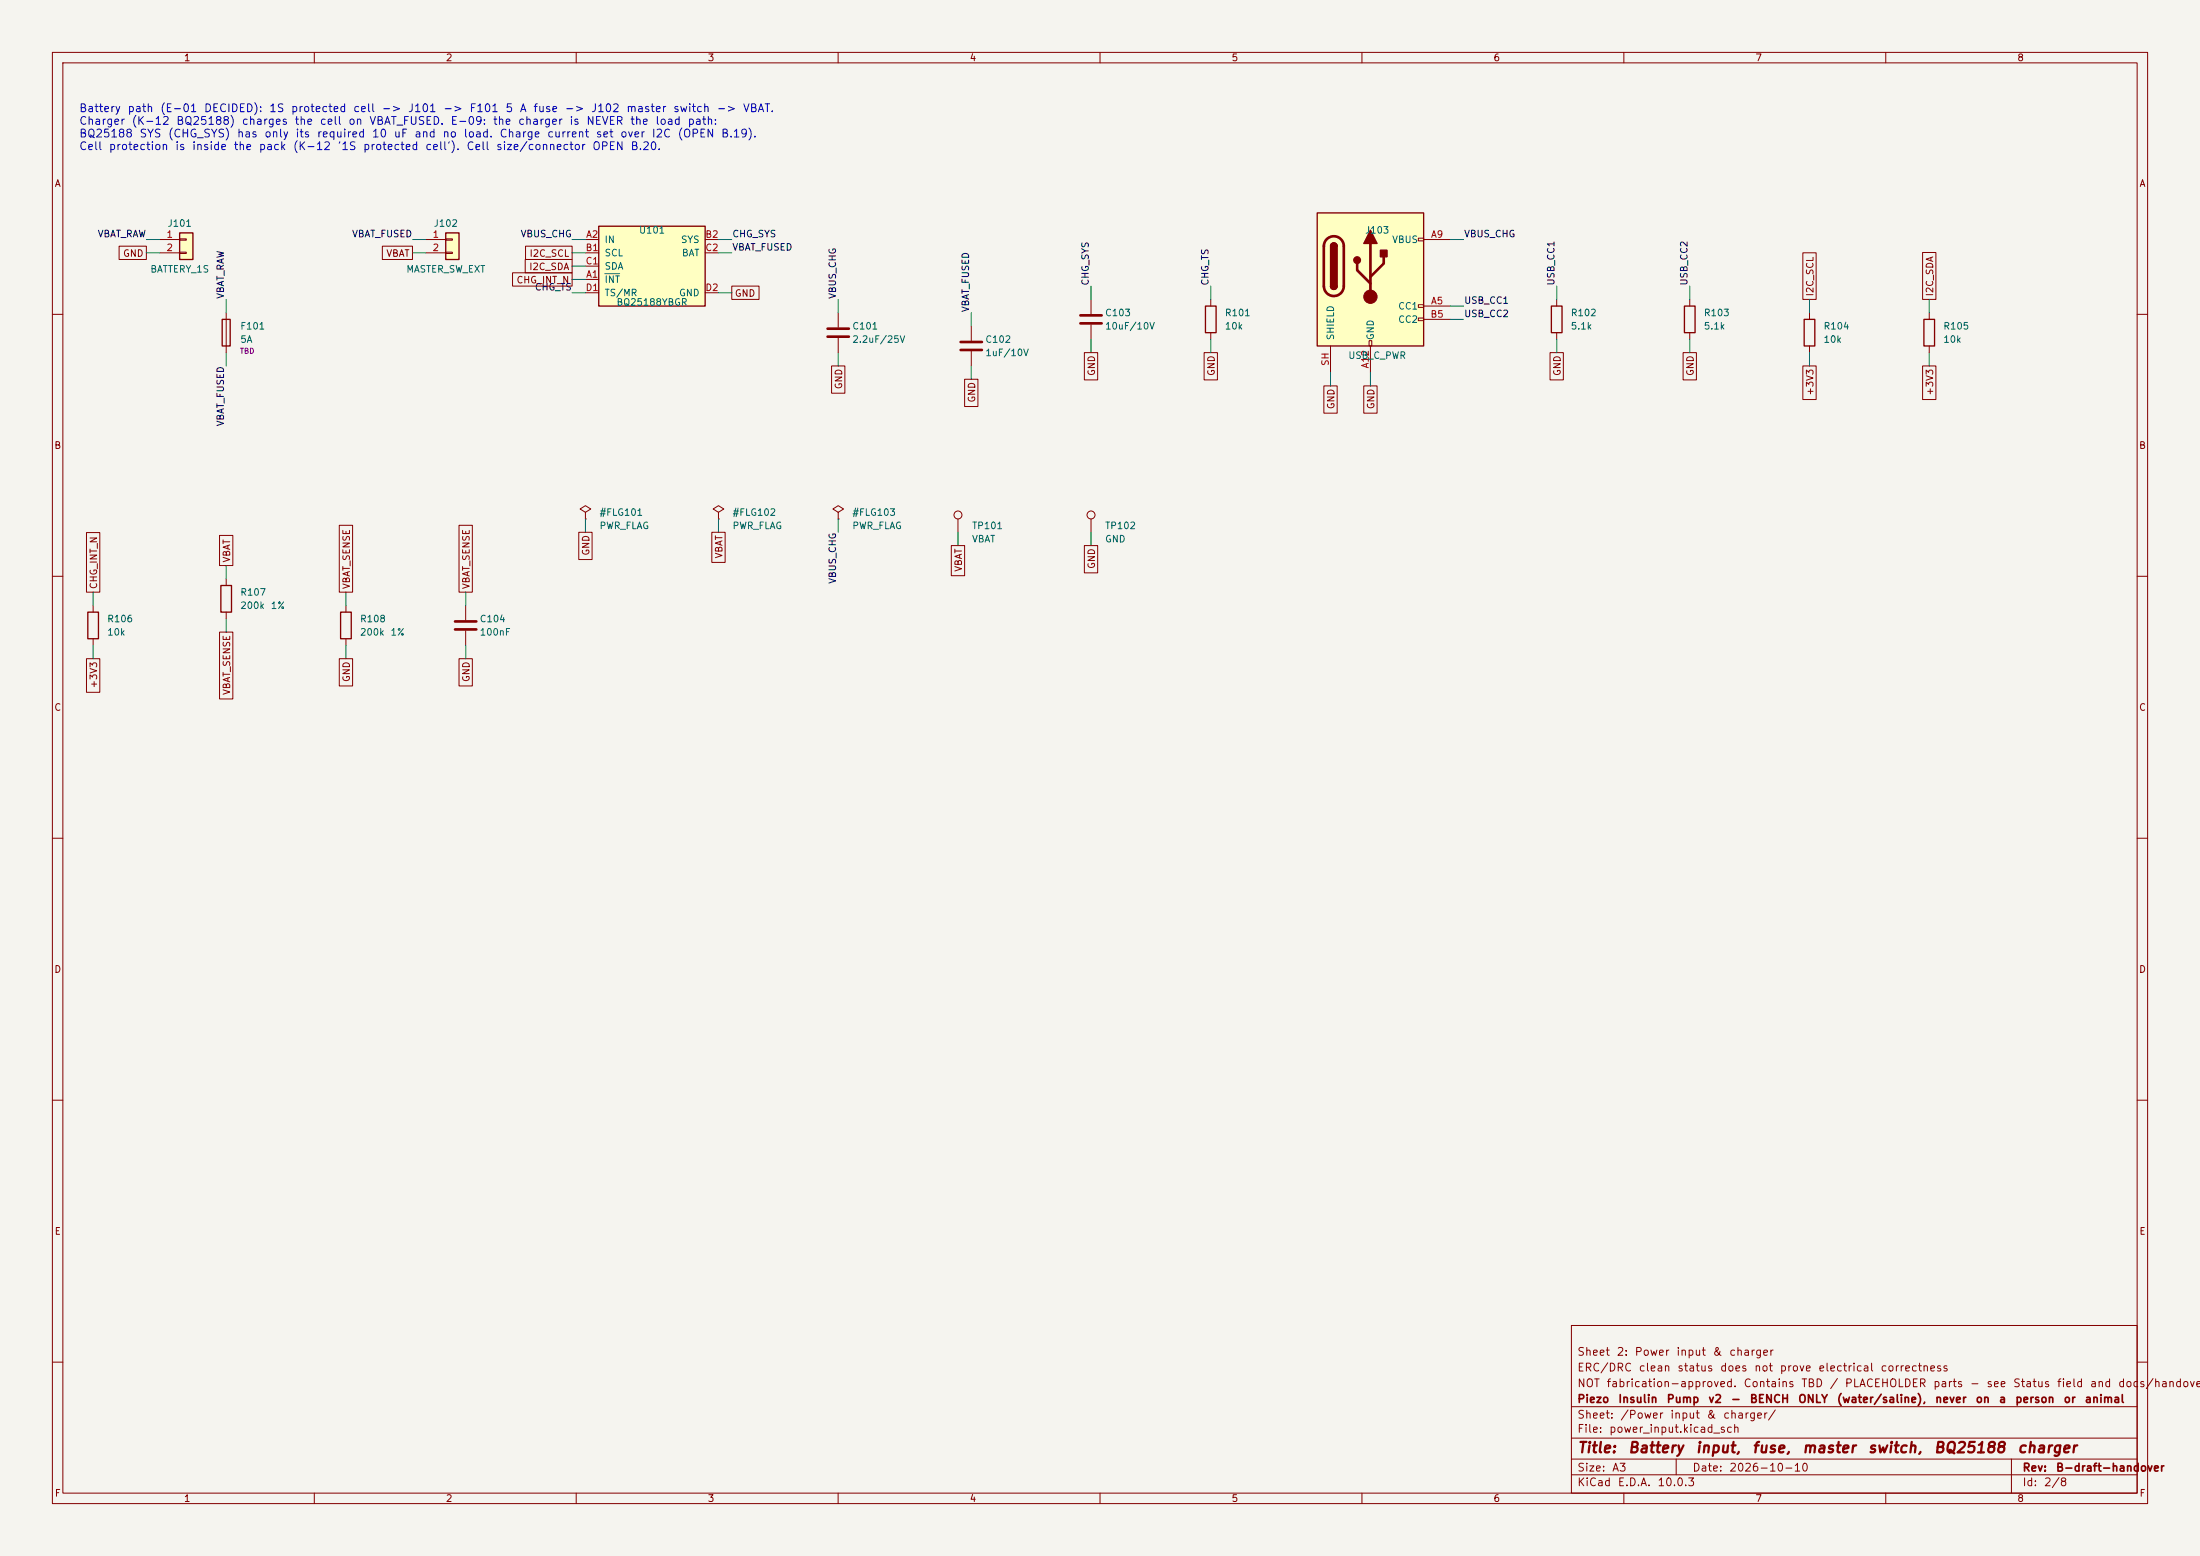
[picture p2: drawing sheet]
<svg xmlns="http://www.w3.org/2000/svg" width="420mm" height="297mm" viewBox="0 0 420 297" stroke-linecap="round" stroke-linejoin="round" font-family="sans-serif">
<path d="M0 0h420v297h-420z" fill="#f5f4ef" stroke="#f5f4ef" stroke-width=".19"/>
<g fill="none" stroke="#840000" stroke-width=".19">
<path d="M10 10h400v277h-400zM12 12h396v273h-396zM60 10v2M110 10v2M160 10v2M210 10v2M260 10v2M310 10v2M360 10v2M208.3 57.2v2.7M10 60h2M208.3 62v2.8"/>
<path d="M408 60h2M111.8 97.8l1-.6-1-.7-1.1 .7 1.1 .6v1.3M111.8 99.1h.1M160 97.8l1-.6-1-.7-1 .7 1 .6v1.3M160 99.1h.1M182.9 99.1v2.5M10 110h2M17.8 115.6v1.2M408 110h2M17.8 121.9v1.3M10 160h2M408 160h2"/>
<path d="M10 210h2M408 210h2M300 253h108v32h-108zM10 260h2M300 278.5h108M300 274.5h108M300 268.5h108M320 278.5v3M384 278.5v6.5M408 260h2M60 285v2M110 285v2"/>
<path d="M160 285v2M210 285v2M260 285v2M300 281.5h108M310 285v2M360 285v2"/>
<circle cx="182.9" cy="98.3" r=".76"/>
</g>
<path d="M206.2 60.2h4.1M206.2 61.7h4.1" fill="none" stroke="#840000" stroke-width=".51"/>
<path d="M16.8 116.8h2v5.1h-2z" fill="none" stroke="#840000" stroke-width=".25"/>
<path d="M85.1 44.5h2.5v5h-2.5z" fill="#ffffc2"/>
<path d="M85.1 44.5h2.5v5h-2.5zM367.3 61h2v5h-2zM42.2 111.8h2v5h-2z" fill="none" stroke="#840000" stroke-width=".25"/>
<path d="M81.3 45.7h3.8M81.3 48.3h3.8M85.1 45.6h1.3v.2h-1.3zM85.1 48.1h1.3v.3h-1.3zM368.3 59.7v1.3M368.3 66v1.3M137.2 97.8l1-.6-1-.7-1.1 .7 1.1 .6v1.3M137.2 99.1h.1M43.2 110.5v1.3M43.2 116.8v1.3" fill="none" stroke="#840000" stroke-width=".19"/>
<path d="M251.5 40.6h20.3v25.4h-20.3z" fill="#ffffc2"/>
<path d="M270.8 45.5h1v.5h-1zM270.8 58.2h1v.5h-1zM271.8 58.4h5.1M271.8 45.7h5.1M254 66v5.1M261.4 65h.5v1h-.5zM261.6 66v5.1M270.8 60.7h1v.5h-1zM271.8 61h5.1" fill="none" stroke="#840000" stroke-width=".19"/>
<path d="M251.5 40.6h20.3v25.4h-20.3zM254 47a.64 .64 0 0 1 .6-.6 .64 .64 0 0 1 .7 .6M254 54.6a.64 .64 0 0 0 .6 .6 .64 .64 0 0 0 .7-.6" fill="none" stroke="#840000" stroke-width=".25"/>
<path d="M253.3 45.7a1.91 1.91 0 0 1 2.1-.5 1.91 1.91 0 0 1 1.1 1.8v7.6a1.91 1.91 0 0 1-1.9 1.9 1.91 1.91 0 0 1-1.9-1.9v-7.8l.2-.6zM259.1 50.3v1.3l2.5 2.5M261.6 46.5v10.1M264.2 49v1.3l-2.6 2.5" fill="none" stroke="#840000" stroke-width=".51"/>
<g fill="#840000" stroke="#840000" stroke-width=".25">
<path d="M254 47h1.3v7.6h-1.3z"/>
<path d="M254.2 46.5a.64 .64 0 0 1 .7-.1 .64 .64 0 0 1 .4 .6h-1.3z"/>
<path d="M254 54.6h1.3a.64 .64 0 0 1-.7 .6 .64 .64 0 0 1-.6-.6z"/>
<path d="M261.6 43.9l1.3 2.6h-2.6z"/>
<path d="M263.5 47.8h1.3v1.2h-1.3z"/>
<circle cx="259.1" cy="49.7" r=".63"/>
</g>
<circle cx="261.6" cy="56.6" r="1.27" fill="#840000" stroke="#840000" stroke-width=".19"/>
<path d="M34.3 44.5h2.5v5h-2.5z" fill="#ffffc2"/>
<path d="M34.3 44.5h2.5v5h-2.5zM42.4 61h1.5v5h-1.5z" fill="none" stroke="#840000" stroke-width=".25"/>
<path d="M30.5 45.7h3.8M30.5 48.3h3.8M34.3 45.6h1.3v.2h-1.3zM34.3 48.1h1.3v.3h-1.3zM43.2 59.7v7.6" fill="none" stroke="#840000" stroke-width=".19"/>
<path d="M114.3 43.2h20.3v15.2h-20.3z" fill="#ffffc2"/>
<path d="M114.3 43.2h20.3v15.2h-20.3zM230.1 58.4h2.1v5.1h-2.1zM296.2 58.4h2v5.1h-2zM321.6 58.4h2v5.1h-2zM344.4 61h2.1v5h-2.1zM65 116.8h2.1v5.1h-2.1z" fill="none" stroke="#840000" stroke-width=".25"/>
<g fill="none" stroke="#840000" stroke-width=".19">
<path d="M22.7 47h5.2v2.5h-5.2zM73 47h5.7v2.5h-5.7zM97.8 52.1h11.4v2.5h-11.4zM100.3 49.5h8.9v2.6h-8.9zM100.3 47h8.9v2.5h-8.9zM111.8 53.3h2.5M111.8 45.7h2.5M111.8 48.3h2.5M111.8 50.8h2.5M111.8 55.9h2.5M134.6 45.7h2.6M134.6 48.3h2.6"/>
<path d="M134.6 55.9h2.6M139.7 54.6h5.2v2.6h-5.2zM160 59.7v2.8M231.1 57.2v1.2M297.2 57.2v1.2M322.6 57.2v1.2M344.2 48.3h2.5v8.9h-2.5zM345.4 59.7v1.3M367 48.2h2.6v9h-2.6zM158.7 69.9h2.6v5.2h-2.6zM160 64.5v2.8M184.1 72.4h2.6v5.2h-2.6z"/>
<path d="M185.4 62.2v2.8M185.4 67.1v2.8M207 67.3h2.6v5.2h-2.6zM229.9 67.3h2.5v5.2h-2.5zM231.1 63.5v1.3M252.7 73.7h2.6v5.2h-2.6zM260.3 73.7h2.6v5.2h-2.6zM295.9 67.3h2.6v5.2h-2.6zM297.2 63.5v1.3M321.3 67.3h2.6v5.2h-2.6zM322.6 63.5v1.3M344.2 69.9h2.5v6.4h-2.5z"/>
<path d="M345.4 66v1.3M367 69.9h2.6v6.4h-2.6zM208.3 99.1v2.5M16.5 101.7h2.6v11.3h-2.6zM41.9 102.2h2.6v5.8h-2.6zM64.8 100.3h2.5v12.7h-2.5zM66 115.6v1.2M87.6 100.3h2.6v12.7h-2.6zM88.9 115.6v2.8M110.5 101.6h2.5v5.2h-2.5zM135.9 101.6h2.5v5.7h-2.5zM181.6 104.1h2.6v5.8h-2.6z"/>
<path d="M207 104.1h2.6v5.2h-2.6zM16.5 125.7h2.6v6.4h-2.6zM41.9 120.7h2.6v12.7h-2.6zM64.8 125.7h2.5v5.2h-2.5zM66 121.9v1.3M87.6 125.7h2.6v5.2h-2.6zM88.9 120.4v2.8"/>
<circle cx="208.3" cy="98.3" r=".76"/>
</g>
<path d="M115.4 52.2h2.9" fill="none" stroke="#006464" stroke-width=".19"/>
<path d="M158 62.7h4.1M158 64.3h4.1M183.4 65.3h4.1M183.4 66.8h4.1M86.9 118.6h4M86.9 120.1h4" fill="none" stroke="#840000" stroke-width=".51"/>
<g fill="none" stroke="#009600" stroke-width=".19">
<path d="M27.9 45.7h2.6M27.9 48.3h2.6M43.2 57.2v2.5M78.7 45.7h2.6M78.7 48.3h2.6M109.2 45.7h2.6M109.2 55.9h2.6M109.2 48.3h2.6M109.2 53.3h2.6M109.2 50.8h2.6M137.2 45.7h2.5M137.2 55.9h2.5"/>
<path d="M137.2 48.3h2.5M160 57.2v2.5M185.4 59.7v2.5M208.3 54.6v2.6M231.1 54.6v2.6M276.9 58.4h2.5M276.9 45.7h2.5M297.2 54.6v2.6M322.6 54.6v2.6M345.4 57.2v2.5M368.3 57.2v2.5M43.2 67.3v2.6"/>
<path d="M160 67.3v2.6M185.4 69.9v2.5M208.3 64.8v2.5M231.1 64.8v2.5M254 71.1v2.6M261.6 71.1v2.6M276.9 61h2.5M297.2 64.8v2.5M322.6 64.8v2.5M345.4 67.3v2.6M368.3 67.3v2.6M111.8 99.1v2.5"/>
<path d="M137.2 99.1v2.5M160 99.1v2.5M17.8 113v2.6M43.2 108v2.5M43.2 118.1v2.6M66 113v2.6M88.9 113v2.6M182.9 101.6v2.5M208.3 101.6v2.5M17.8 123.2v2.5M66 123.2v2.5M88.9 123.2v2.5"/>
</g>
<g font-size="2" fill="#840000">
<text x="301" y="277.8">Title:</text>
<text x="310.7" y="277.8">Battery</text>
<text x="323.6" y="277.8">input,</text>
<text x="334.4" y="277.8">fuse,</text>
<text x="343.9" y="277.8">master</text>
<text x="356.4" y="277.8">switch,</text>
<text x="369" y="277.8">BQ25188</text>
<text x="385" y="277.8">charger</text>
</g>
<g font-size="1.5" fill="#0000c2">
<text x="15" y="21.8">Battery</text>
<text x="24.2" y="21.8">path</text>
<text x="30.5" y="21.8">(E-01</text>
<text x="38.8" y="21.8">DECIDED):</text>
<text x="51.3" y="21.8">1S</text>
<text x="55.4" y="21.8">protected</text>
<text x="67.3" y="21.8">cell</text>
<text x="72.7" y="21.8">-&gt;</text>
<text x="77.8" y="21.8">J101</text>
<text x="84.5" y="21.8">-&gt;</text>
<text x="89.5" y="21.8">F101</text>
<text x="96.4" y="21.8">5</text>
<text x="99.1" y="21.8">A</text>
<text x="101.7" y="21.8">fuse</text>
<text x="107.7" y="21.8">-&gt;</text>
<text x="112.7" y="21.8">J102</text>
<text x="119.4" y="21.8">master</text>
<text x="128.4" y="21.8">switch</text>
<text x="136.7" y="21.8">-&gt;</text>
<text x="141.7" y="21.8">VBAT.</text>
<text x="15" y="24.2">Charger</text>
<text x="15" y="26.6">BQ25188</text>
<text x="15" y="29">Cell</text>
<text x="20.7" y="29">protection</text>
<text x="25" y="24.2">(K-12</text>
<text x="26.5" y="26.6">SYS</text>
<text x="32" y="26.6">(CHG_SYS)</text>
<text x="33.3" y="29">is</text>
<text x="33.5" y="24.2">BQ25188)</text>
<text x="36.5" y="29">inside</text>
<text x="44.5" y="29">the</text>
<text x="45.1" y="26.6">has</text>
<text x="46" y="24.2">charges</text>
<text x="49.3" y="29">pack</text>
<text x="50.3" y="26.6">only</text>
<text x="55.8" y="29">(K-12</text>
<text x="56.1" y="24.2">the</text>
<text x="56.3" y="26.6">its</text>
<text x="60.4" y="26.6">required</text>
<text x="60.9" y="24.2">cell</text>
<text x="64.3" y="29">'1S</text>
<text x="66.4" y="24.2">on</text>
<text x="69.2" y="29">protected</text>
<text x="70.4" y="24.2">VBAT_FUSED.</text>
<text x="70.9" y="26.6">10</text>
<text x="75" y="26.6">uF</text>
<text x="79" y="26.6">and</text>
<text x="81.1" y="29">cell').</text>
<text x="84.4" y="26.6">no</text>
<text x="85.9" y="24.2">E-09:</text>
<text x="88.4" y="26.6">load.</text>
<text x="88.9" y="29">Cell</text>
<text x="94" y="24.2">the</text>
<text x="94.6" y="29">size/connector</text>
<text x="95.2" y="26.6">Charge</text>
<text x="98.8" y="24.2">charger</text>
<text x="104.3" y="26.6">current</text>
<text x="108.6" y="24.2">is</text>
<text x="111.8" y="24.2">NEVER</text>
<text x="113" y="29">OPEN</text>
<text x="113.6" y="26.6">set</text>
<text x="118.3" y="26.6">over</text>
<text x="120.2" y="24.2">the</text>
<text x="120.3" y="29">B.20.</text>
<text x="124.3" y="26.6">I2C</text>
<text x="125" y="24.2">load</text>
<text x="129.2" y="26.6">(OPEN</text>
<text x="131.1" y="24.2">path:</text>
<text x="137.5" y="26.6">B.19).</text>
</g>
<g font-size="1.5" fill="#840000">
<text x="301" y="262.1">ERC/DRC</text>
<text x="301" y="259.1">Sheet</text>
<text x="308.5" y="259.1">2:</text>
<text x="311.9" y="259.1">Power</text>
<text x="312.7" y="262.1">clean</text>
<text x="319.9" y="259.1">input</text>
<text x="320.1" y="262.1">status</text>
<text x="326.8" y="259.1">&amp;</text>
<text x="328.2" y="262.1">does</text>
<text x="330" y="259.1">charger</text>
<text x="334.8" y="262.1">not</text>
<text x="339.6" y="262.1">prove</text>
<text x="347" y="262.1">electrical</text>
<text x="358.9" y="262.1">correctness</text>
<text x="301" y="268.1">Piezo</text>
<text x="301" y="265.1">NOT</text>
<text x="306.6" y="265.1">fabrication-approved.</text>
<text x="308.8" y="268.1">Insulin</text>
<text x="318" y="268.1">Pump</text>
<text x="326" y="268.1">v2</text>
<text x="330.3" y="268.1">-</text>
<text x="332.7" y="265.1">Contains</text>
<text x="333.9" y="268.1">BENCH</text>
<text x="343.2" y="268.1">ONLY</text>
<text x="343.7" y="265.1">TBD</text>
<text x="349.2" y="265.1">/</text>
<text x="350.5" y="268.1">(water/saline),</text>
<text x="352.1" y="265.1">PLACEHOLDER</text>
<text x="368.9" y="265.1">parts</text>
<text x="369.3" y="268.1">never</text>
<text x="375.9" y="265.1">-</text>
<text x="377" y="268.1">on</text>
<text x="379.1" y="265.1">see</text>
<text x="381.5" y="268.1">a</text>
<text x="384.2" y="265.1">Status</text>
<text x="384.6" y="268.1">person</text>
<text x="392.6" y="265.1">field</text>
<text x="393.8" y="268.1">or</text>
<text x="397.9" y="268.1">animal</text>
<text x="398.9" y="265.1">and</text>
<text x="404.2" y="265.1">docs/handover</text>
<text x="301" y="273.8">File:</text>
<text x="301" y="271.1">Sheet:</text>
<text x="307.1" y="273.8">power_input.kicad_sch</text>
<text x="309.2" y="271.1">/Power</text>
<text x="318.7" y="271.1">input</text>
<text x="325.7" y="271.1">&amp;</text>
<text x="328.8" y="271.1">charger/</text>
<text x="301" y="281.2">Size:</text>
<text x="307.6" y="281.2">A3</text>
<text x="323" y="281.2">Date:</text>
<text x="330" y="281.2">2026-10-10</text>
<text x="386" y="281.2">Rev:</text>
<text x="392.4" y="281.2">B-draft-handover</text>
<text x="301" y="284">KiCad</text>
<text x="308.7" y="284">E.D.A.</text>
<text x="316.3" y="284">10.0.3</text>
<text x="386" y="284">Id:</text>
<text x="390.1" y="284">2/8</text>
</g>
<g font-size="1.3" fill="#840000">
<text x="35" y="12">1</text>
<text x="85" y="12">2</text>
<text x="135" y="12">3</text>
<text x="185" y="12">4</text>
<text x="235" y="12">5</text>
<text x="285" y="12">6</text>
<text x="335" y="12">7</text>
<text x="385" y="12">8</text>
<text x="10.3" y="36">A</text>
<text x="408.3" y="36">A</text>
<text x="23.4" y="49.3">GND</text>
<text x="73.6" y="49.3">VBAT</text>
<text x="100.9" y="51.9">I2C_SDA</text>
<text x="101" y="49.3">I2C_SCL</text>
<text x="98.5" y="54.4">CHG_INT_N</text>
<text x="140.2" y="56.9">GND</text>
<text x="346.5" y="56.7" transform="rotate(-90 346.5 56.7)">I2C_SCL</text>
<text x="369.4" y="56.7" transform="rotate(-90 369.4 56.7)">I2C_SDA</text>
<text x="209.3" y="71.9" transform="rotate(-90 209.3 71.9)">GND</text>
<text x="232.2" y="71.9" transform="rotate(-90 232.2 71.9)">GND</text>
<text x="298.2" y="71.9" transform="rotate(-90 298.2 71.9)">GND</text>
<text x="323.6" y="71.9" transform="rotate(-90 323.6 71.9)">GND</text>
<text x="161.1" y="74.4" transform="rotate(-90 161.1 74.4)">GND</text>
<text x="186.5" y="76.9" transform="rotate(-90 186.5 76.9)">GND</text>
<text x="346.5" y="75.6" transform="rotate(-90 346.5 75.6)">+3V3</text>
<text x="369.4" y="75.6" transform="rotate(-90 369.4 75.6)">+3V3</text>
<text x="255.1" y="78.2" transform="rotate(-90 255.1 78.2)">GND</text>
<text x="262.7" y="78.2" transform="rotate(-90 262.7 78.2)">GND</text>
<text x="10.3" y="86">B</text>
<text x="408.2" y="86">B</text>
<text x="44.2" y="107.5" transform="rotate(-90 44.2 107.5)">VBAT</text>
<text x="112.8" y="106.2" transform="rotate(-90 112.8 106.2)">GND</text>
<text x="138.2" y="106.7" transform="rotate(-90 138.2 106.7)">VBAT</text>
<text x="18.8" y="112.6" transform="rotate(-90 18.8 112.6)">CHG_INT_N</text>
<text x="67.1" y="112.6" transform="rotate(-90 67.1 112.6)">VBAT_SENSE</text>
<text x="90" y="112.6" transform="rotate(-90 90 112.6)">VBAT_SENSE</text>
<text x="183.9" y="109.2" transform="rotate(-90 183.9 109.2)">VBAT</text>
<text x="209.3" y="108.7" transform="rotate(-90 209.3 108.7)">GND</text>
<text x="18.8" y="131.5" transform="rotate(-90 18.8 131.5)">+3V3</text>
<text x="67.1" y="130.3" transform="rotate(-90 67.1 130.3)">GND</text>
<text x="90" y="130.3" transform="rotate(-90 90 130.3)">GND</text>
<text x="10.3" y="136">C</text>
<text x="44.2" y="132.8" transform="rotate(-90 44.2 132.8)">VBAT_SENSE</text>
<text x="408.2" y="136">C</text>
<text x="10.3" y="186">D</text>
<text x="408.2" y="186">D</text>
<text x="10.3" y="236">E</text>
<text x="408.3" y="236">E</text>
<text x="10.3" y="286">F</text>
<text x="35" y="287">1</text>
<text x="85" y="287">2</text>
<text x="135" y="287">3</text>
<text x="185" y="287">4</text>
<text x="235" y="287">5</text>
<text x="285" y="287">6</text>
<text x="335" y="287">7</text>
<text x="385" y="287">8</text>
<text x="408.3" y="286">F</text>
</g>
<g font-size="1.3" fill="#0f0f0f">
<text x="18.5" y="45.6">VBAT_RAW</text>
<text x="67.1" y="45.6">VBAT_FUSED</text>
<text x="99.3" y="45.6">VBUS_CHG</text>
<text x="139.7" y="45.6">CHG_SYS</text>
<text x="279.4" y="45.6">VBUS_CHG</text>
<text x="139.7" y="48.1">VBAT_FUSED</text>
<text x="43.1" y="57.2" transform="rotate(-90 43.1 57.2)">VBAT_RAW</text>
<text x="102" y="55.8">CHG_TS</text>
<text x="159.9" y="57.2" transform="rotate(-90 159.9 57.2)">VBUS_CHG</text>
<text x="185.3" y="59.7" transform="rotate(-90 185.3 59.7)">VBAT_FUSED</text>
<text x="208.2" y="54.6" transform="rotate(-90 208.2 54.6)">CHG_SYS</text>
<text x="231" y="54.6" transform="rotate(-90 231 54.6)">CHG_TS</text>
<text x="279.4" y="58.3">USB_CC1</text>
<text x="297.1" y="54.6" transform="rotate(-90 297.1 54.6)">USB_CC1</text>
<text x="322.5" y="54.6" transform="rotate(-90 322.5 54.6)">USB_CC2</text>
<text x="279.4" y="60.8">USB_CC2</text>
<text x="43.1" y="81.5" transform="rotate(-90 43.1 81.5)">VBAT_FUSED</text>
<text x="159.9" y="111.5" transform="rotate(-90 159.9 111.5)">VBUS_CHG</text>
</g>
<g font-size="1.3" fill="#a90000">
<text x="31.7" y="45.7">1</text>
<text x="82.5" y="45.7">1</text>
<text x="111.8" y="45.7">A2</text>
<text x="134.5" y="45.7">B2</text>
<text x="273.1" y="45.7">A9</text>
<text x="31.7" y="48.2">2</text>
<text x="82.5" y="48.2">2</text>
<text x="111.7" y="48.2">B1</text>
<text x="111.7" y="50.8">C1</text>
<text x="111.8" y="53.3">A1</text>
<text x="134.5" y="48.2">C2</text>
<text x="111.7" y="55.9">D1</text>
<text x="134.5" y="55.9">D2</text>
<text x="273.1" y="58.4">A5</text>
<text x="273" y="60.9">B5</text>
<text x="254" y="70" transform="rotate(-90 254 70)">SH</text>
<text x="261.6" y="70.4" transform="rotate(-90 261.6 70.4)">A12</text>
</g>
<g font-size="1.3" fill="#006464">
<text x="31.9" y="43.6">J101</text>
<text x="82.7" y="43.6">J102</text>
<text x="115.3" y="46.7">IN</text>
<text x="121.9" y="44.9">U101</text>
<text x="129.9" y="46.7">SYS</text>
<text x="260.5" y="44.9">J103</text>
<text x="265.7" y="46.7">VBUS</text>
<text x="28.6" y="52.3">BATTERY_1S</text>
<text x="77.5" y="52.3">MASTER_SW_EXT</text>
<text x="115.3" y="49.2">SCL</text>
<text x="115.3" y="51.8">SDA</text>
<text x="130.1" y="49.2">BAT</text>
<text x="115.3" y="54.3">INT</text>
<text x="115.3" y="56.9">TS/MR</text>
<text x="117.6" y="58.7">BQ25188YBGR</text>
<text x="129.5" y="56.9">GND</text>
<text x="266.8" y="59.4">CC1</text>
<text x="45.8" y="63.2">F101</text>
<text x="45.8" y="65.7">5A</text>
<text x="162.6" y="63.2">C101</text>
<text x="162.6" y="65.7">2.2uF/25V</text>
<text x="188" y="65.7">C102</text>
<text x="210.9" y="60.7">C103</text>
<text x="210.9" y="63.2">10uF/10V</text>
<text x="233.7" y="60.7">R101</text>
<text x="233.7" y="63.2">10k</text>
<text x="255" y="65" transform="rotate(-90 255 65)">SHIELD</text>
<text x="262.6" y="65" transform="rotate(-90 262.6 65)">GND</text>
<text x="266.8" y="61.9">CC2</text>
<text x="299.8" y="60.7">R102</text>
<text x="299.8" y="63.2">5.1k</text>
<text x="325.2" y="60.7">R103</text>
<text x="325.2" y="63.2">5.1k</text>
<text x="348" y="63.2">R104</text>
<text x="348" y="65.7">10k</text>
<text x="370.9" y="63.2">R105</text>
<text x="370.9" y="65.7">10k</text>
<text x="188" y="68.3">1uF/10V</text>
<text x="257.3" y="68.8">USB_C_PWR</text>
<text x="114.3" y="101.3">PWR_FLAG</text>
<text x="114.3" y="98.8">#FLG101</text>
<text x="139.7" y="101.3">PWR_FLAG</text>
<text x="139.7" y="98.8">#FLG102</text>
<text x="162.6" y="101.3">PWR_FLAG</text>
<text x="162.6" y="98.8">#FLG103</text>
<text x="185.5" y="101.3">TP101</text>
<text x="210.9" y="101.3">TP102</text>
<text x="185.5" y="103.8">VBAT</text>
<text x="210.9" y="103.8">GND</text>
<text x="20.4" y="119.1">R106</text>
<text x="45.8" y="114">R107</text>
<text x="45.8" y="116.5">200k</text>
<text x="51.6" y="116.5">1%</text>
<text x="68.6" y="119.1">R108</text>
<text x="91.5" y="119.1">C104</text>
<text x="20.4" y="121.6">10k</text>
<text x="68.6" y="121.6">200k</text>
<text x="74.4" y="121.6">1%</text>
<text x="91.5" y="121.6">100nF</text>
</g>
<text font-size="1" fill="#840084" x="45.7" y="67.8">TBD</text>
</svg>
